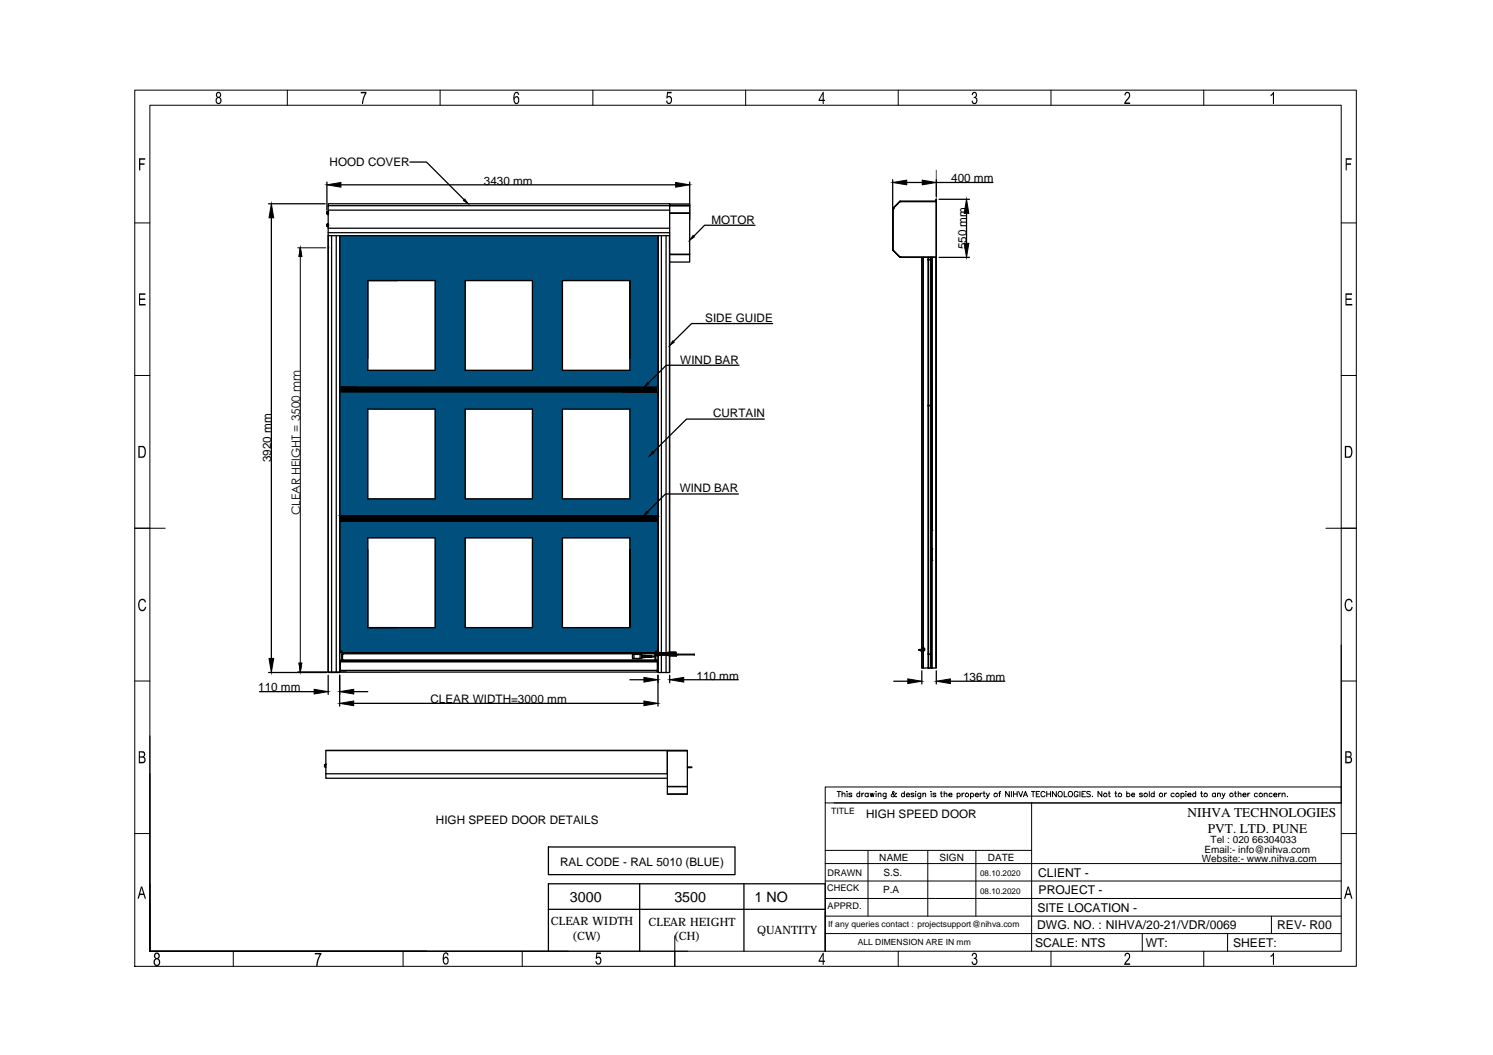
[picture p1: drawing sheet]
<svg xmlns="http://www.w3.org/2000/svg" width="297mm" height="210mm" viewBox="0 0 297 210" stroke-linecap="round" stroke-linejoin="round" font-family="sans-serif">
<!-- layer: 0 -->
<g fill="#004f7c" stroke="#004f7c" stroke-width=".2">
<path d="M130.7 77h.2z"/>
<path d="M67.6 78h.1z"/>
<path d="M67.6 46.9v8.9h63.3zM67.6 46.9h63.3v8.9z"/>
<path d="M125.3 55.8v17.9h5.6zM125.3 55.8h5.6v17.9z"/>
<path d="M105.9 55.8v17.9h6zM105.9 55.8h6v17.9z"/>
<path d="M86.6 55.8v17.9h6zM86.6 55.8h6v17.9z"/>
<path d="M67.6 55.8v17.9h5.6zM67.6 55.8h5.6v17.9z"/>
<path d="M67.6 73.7v3.3h63.3zM67.6 73.7h63.3v3.3z"/>
<path d="M130.7 77h.2zM130.7 77l.2 .1z"/>
<path d="M67.6 77h.2zM67.6 77h.2z"/>
<path d="M67.6 77l.2 .1zM67.6 77l.2 .1z"/>
<path d="M130.7 78h.2zM130.7 78h.2z"/>
<path d="M130.7 78h.2zM130.7 78h.2z"/>
<path d="M67.6 78h.2zM67.6 78h.2z"/>
<path d="M67.6 78v3.4h63.3zM67.6 78h63.3v3.4z"/>
<path d="M125.3 81.4v17.9h5.6zM125.3 81.4h5.6v17.9z"/>
<path d="M105.9 81.4v17.9h6zM105.9 81.4h6v17.9z"/>
<path d="M86.6 81.4v17.9h6zM86.6 81.4h6v17.9z"/>
<path d="M67.6 81.4v17.9h5.6zM67.6 81.4h5.6v17.9z"/>
<path d="M67.6 99.3v3.3h63.3zM67.6 99.3h63.3v3.3z"/>
<path d="M130.7 102.6l.2 .1zM130.7 102.6l.2 .1z"/>
<path d="M67.6 102.6l.2 .1zM67.6 102.6l.2 .1z"/>
<path d="M67.6 103.7v3.3h63.3zM67.6 103.7h63.3v3.3z"/>
<path d="M125.3 107v17.9h5.6zM125.3 107h5.6v17.9z"/>
<path d="M105.9 107v17.9h6zM105.9 107h6v17.9z"/>
<path d="M86.6 107v17.9h6zM86.6 107h6v17.9z"/>
<path d="M67.6 107v17.9h5.6zM67.6 107h5.6v17.9z"/>
<path d="M67.6 124.9v4.7h63.3zM67.6 124.9h63.3v4.7z"/>
<path d="M68 129.6v.1h62.4zM68 129.6h62.4v.1z"/>
<path d="M68 129.9h62.3zM68 129.9h62.3zM68 129.7v.2h62.3zM68 129.7h62.3v.2z"/>
</g>
<!-- layer: PDF_Geometry -->
<path d="M59.7 49.3l.3 1.7h-.5zM59.5 131.9h.5l-.3 1.8z" fill="#000" stroke="#000" stroke-width=".2"/>
<path d="M59.2 49.3h5.6M59.7 49.3l.3 1.7h-.5zM59.7 49.3v84.4M59.2 133.7h9.7M59.5 131.9h.5l-.3 1.8z" fill="none" stroke="#000" stroke-width=".2"/>
<path d="M65 49.3h.6M65.1 49.1l.4 .4M65.3 49.1v.5M65.5 49.1l-.4 .4" fill="none" stroke="#c0c0c0" stroke-width=".2"/>
<path d="M186.3 33.9v17.1" fill="none" stroke="#808000" stroke-width=".2"/>
<path d="M63.8 133.8h15.7" fill="none" stroke="#808080" stroke-width=".2"/>
<g fill="none" stroke="#000" stroke-width=".25">
<path d="M186.2 40v-.3l.1 .3M186.2 39.7l.1 93.2-.1-81.7M65 44.8l.1 .1zM65.1 42.4h.1M65.1 42.1l.1 .2-.1-.2-.1 .3 .1-.1v.1h.1v-.1M65.1 42.4v.2v-.2M65.1 42.1h.1M65.1 44.7h.1v.2h-.1zM65.1 44.9h.1M65.1 44.7h.1M65.1 44.6v.1zM65.1 44.6h.1"/>
<path d="M65.2 42.4h.1M65.2 42.1h.1M65.2 44.7h.1M65.2 44.9h.1M65.2 44.6v.1M65.2 42.4l-.1 .2M65.2 44.9l-.1 .1M65.2 42.1v.6zM65.2 44.5v.7zM65.3 42.1v.6M65.3 44.5v.7M65.3 40.9v-.4h67.9v.4"/>
<path d="M65.3 46.3v.6h67.9M66 46.9v86.9h-.7v-86.9v86.9M66.9 46.9v86.9h-.9M130.9 46.9v82.8M131 46.9v82.8l-.2 .2v.5M131.6 46.9v82.9M132.5 46.9v82.9M133.2 46.9v82.9M133.2 42.4h4zM133.2 40.9h4v9.7h-4zM133.2 50.6h4M133.2 50.7v1.4h4v-1.4"/>
<path d="M133.2 45.4h-67.9v.9h67.9M133.2 41.8h-67.9v3.6M133.2 52.1v77.6M137.2 40.9v-.3h-4v.3h4h-71.9v.9M177.6 49.7h.1M177.6 41.5v8.2zM177.6 49.7l1.5 1.5zM177.6 49.7v.1M177.7 49.7h.1M177.7 41.5h.1M179 40l-1.4 1.5 1.5-1.4M179.1 40.1l-1.5 1.4v8.2l1.5 1.5 7.2-.1"/>
<path d="M179.1 40.1h.1M179.1 51.1h.1M179.1 40l7.2 .1M183.4 51.2v77.7M183.7 51.2v77.6M184.7 51.6v.1M184.7 51.2v79M184.7 51.7h.1M184.7 51.6h.1M185.3 51.2v81.7M185.3 51.2l.1 54.2M185.4 51.2v24.2v-24.2"/>
<path d="M186.2 40l-7.1 .1h7.2v11.1l-7.2-.1M67.6 77.1h.2v.9l-.2-.1 .2 .1h-.2M67.6 77.1h.2h-.2M67.8 78h62.9zM67.8 77h62.9l-62.9 .1M130.7 77.1v.8l.2 .1h-.2h.2M130.7 77.1h.2zM130.7 78h.1M130.7 77v.1M130.7 77.1h.2M185.3 75.4v.1M184.7 80.8h.1"/>
<path d="M184.7 80.6v.2M184.7 80.6h.1M67.6 102.7h.2h-.2M67.6 102.7h.2M67.8 102.7v.9h-.2h.2l62.9 .1-62.9-.1M67.8 102.6h62.9l-62.9 .1M130.7 102.6v1M130.7 103.5h.2M130.7 102.7h.2M130.9 102.7h-.2h.2M130.9 103.6h-.2h.2M185.3 109.2v23.7h-.1v-81.7v81.7h-.5v-2.8"/>
<path d="M185.3 105.5l.1 3.7zM185.3 105.4v.1M185.3 111.5v21.4M185.3 111.3h.1M185.4 111.3v-1.9v1.9M185.4 111.3v21.6h.8M185.4 105.4l.1 3.9-.2 .1M185.4 111.5h.1M185.4 109.2h.1M185.4 105.5h.1M66.9 133.8h.7v-86.9v86.9M67.6 129.6h.4l.1 .6"/>
<path d="M67.6 132.1h.1M67.7 131.7v-.2h63.1v.2h-63.1v2h63.1v-.3M67.7 131.4h.4M68 130.2l.1 1.1zM68 130.2v1.1M68 131.3h.1M68 130.2h.1M68.1 131.3h-.4v.2M68.1 131.3h.1M68.1 130.2h.1M68.1 131.5v-.2h62.3v.2M68.1 130.1h62.2"/>
<path d="M125.8 130.2h1.8v.8h-1.7zM125.9 131h.1M125.9 130.2h.1M125.9 130.2v.1M125.9 130.9v.1M126.1 130.2h1.3v.8h-1.3zM127.6 131h.1M127.6 130.2h.1M127.6 130.9v.1M127.6 130.2v.1M127.6 130.4l.2 .1M127.8 130.8l-.2 .1"/>
<path d="M127.8 130.4h.1l-.1 .4h.1v-.3M127.8 130.5h.1M127.8 130.4v.4h.1M127.8 130.8h.1M127.9 130.8h.1M127.9 130.5h.1M128 130.7h.3v.1h-.3zM128 130.7v-.2h.3v.2M128 130.5v-.1h.3v.1M128.3 130.4v.4M128.4 130.7h1.1M128.4 130.5h.7l.1 .3-.2-.3"/>
<path d="M128.4 130.5l.1 .3-.1-.3M128.4 130.8h.1M128.6 130.4l.1 .4zM128.7 130.5l.1 .3zM128.9 130.5h.1v.3l-.1-.3M129.1 130.5h.4M129.2 130.5l.1 .3v-.3M129.6 130.5h.3v.2M129.6 130.7l-.1 .1-.1-.3 .1 .2M129.9 130.7h.1M130.3 130.4l.1 .2-.3 .1h-.5v-.2h-.1v.3M130.3 130.5h-.4"/>
<path d="M130.3 129.9h-62.2v1.4M130.4 131.3h.4v.2M130.4 131.5h-62.3h62.3M130.4 131.3h.1M130.4 130.5v.8M130.4 131.4h.4M130.4 129.8v.6h-.2l.2 .1v.8v-.8v.8M130.5 129.9l-.2-.1-.1 .6M130.6 129.8l-.1 .7-.1-.2M130.7 129.9l-.2-.2-.1 .7M130.8 129.8l-.1 .7-.1-.2M130.8 131.7v1.7h-63.1"/>
<path d="M130.8 132.1h.1M130.8 129.9l-.1-.1-.1 .6M130.9 130.3h.1M130.9 130.3l.1 3.5M130.9 129.6h-.5v.1M131 129.8l-.2 .7-.1-.2M131 130v.4M131 129.7v.7M131.1 129.8v.6l-.1 .1v3.3h.6M131.2 129.8l-.1 .6M131.3 129.8l-.1 .6M131.5 129.9l-.1 .5"/>
<path d="M131.5 129.8l-.1 .6M131.6 130.2v3.6h.9v-3.3M131.6 129.9v.5M131.7 129.9l-.1 .4M131.8 129.9l-.1 .5M131.8 129.9v.4M132 129.9l-.1 .5M132 129.8v.5M132.1 129.9v.5M132.2 129.8v.5M132.3 129.9l-.1 .5M132.4 129.8l-.1 .5"/>
<path d="M132.5 129.9l-.1 .5M132.5 129.9v.4M132.6 129.9v.5M132.7 129.8l-.1 .6M132.8 129.8l-.1 .6M132.9 129.8l-.1 .6M132.9 130.4h.1M133 129.8l-.1 .6M133.1 129.7l-.2 .7M133.1 130.4h.1M133.2 129.8l-.1 .7M133.2 130.5v3.3"/>
<path d="M133.2 130.5v3.3h-.7M133.3 130.4h.1M133.3 129.8v.6l-.1 .1M133.4 129.9l-.2-.1-.1 .6M133.4 130.4h.1M133.5 129.8l-.1 .7-.1-.2M133.5 129.9l-.1-.1-.1 .6M133.6 130.4h.1M133.7 129.8l-.1 .7-.2-.2M133.7 129.9l-.2-.1-.1 .6M133.8 130.4h.1M133.8 129.8l-.1 .7-.1-.2"/>
<path d="M133.9 129.9l-.2-.1-.1 .6M134 130.4h.1M134 129.8l-.1 .7-.2-.2M134 129.9l-.1-.2-.1 .7M134.1 130.4h.1M134.2 129.8l-.1 .7-.2-.2M134.2 129.9l-.2-.2v.7M134.3 130.4h.1M134.3 129.9l-.1-.2-.1 .7M134.3 129.8v.7l-.2-.2M134.5 129.8l-.1 .7-.1-.2M134.5 130.2v-.5h-.1l-.1 .7"/>
<path d="M135 130.2v.1M138.1 130.2h-3.1a.27 .27 0 0 0-.4-.1 .27 .27 0 0 0-.1 .4v-.2h.1M138.1 130.3h-3.5v.2l-.1-.1M138.1 130.2v.1zM182.9 129.3h.1M182.9 129.3h.1l-.1 .1zM182.9 129.4l.6 .2v-.2M183 129.3h.1M183 129.3h-.1h.5M183.3 129.3a.36 .36 0 0 1 .3-.5 .36 .36 0 0 1 .4 .4 .36 .36 0 0 1-.5 .3l-.2-.1v.1M183.4 132.9v-3.4v3.4h.3M183.4 129.1v.3"/>
<path d="M183.7 129.6v3.3h1v-2.7v2.7M183.7 129v.5M183.7 129v.4M183.7 129.6v3.3M184.7 130.1h.1M184.7 132.9h.1M184.7 130.2h.1M185.4 132.9h.1M64.6 152.3v.2M64.6 152.4v.2zM64.6 152.2h.1M64.7 152h.1"/>
<path d="M64.7 152.2v.2h-.1v-.2v.2M64.7 152.4v.2h-.1M64.8 152v.7M64.8 149.3v4.7h68v-4.6l4-.1M64.8 154v.8h68M132.8 149.3h-68h72h-4v7.2h4h-4v1.5h4v-8.6M132.8 158h4M136.8 152.6h.8v.1h-.8"/>
<circle cx="183.6" cy="129.2" r=".24"/>
</g>
<!-- layer: 0 -->
<g fill="none" stroke="#000" stroke-width=".25">
<path d="M65 36.2v5.6M67.8 36.8h66.6M81.5 32.2h3.4l7.4 7.5M137.2 36.2v7.5M177.6 35.8v13.2M180.4 36.3h3.1M186.3 35.8v3.3M186.3 36.3h11.2M186.8 39.7h6.1M53.4 40.5h11.3M54 43.3v87.7M73.2 55.8h13.4v17.9h-13.4z"/>
<path d="M92.6 55.8h13.3v17.9h-13.3zM111.9 55.8h13.4v17.9h-13.4zM150.2 44.8h-10l-2.2 2.2M186.8 51.2h6.1M192.3 42.4v6M67.6 77.1v.9M130.9 77.1v.9M147 72.7h-14.4l-3.6 3.5M153.7 64.4h-16.1l-3.6 3.5M73.2 81.4h13.4v17.9h-13.4zM92.6 81.4h13.3v17.9h-13.3zM111.9 81.4h13.4v17.9h-13.4z"/>
<path d="M146.9 98.3h-14.5l-3.6 3.5M152.1 83.4h-15.5l-6.6 6.5M67.6 103.7h63.3v26.2h-63.3zM67.6 102.7v.9M73.2 107h13.4v17.9h-13.4zM92.6 107h13.3v17.9h-13.3zM125.3 109.3v15.6v-17.9h-13.4v17.9h13.4M130.9 102.7v.9M51.6 137.6h10.9M53.4 133.8h11.6M65.3 134.4v3.8M67.6 134.4v6.1"/>
<path d="M70.4 137.6h2.8M70.4 139.9h57.7M125.3 135.2h2.8M130.9 134.4v6.1M133.2 134.4v1.4M136 135.2h10.9M177.8 135.5h2.8M183.4 133.5v2.6M186.3 133.5v2.6M189.1 135.5h10.8M29.8 175.8v13.5h55.1M109.1 168.5h37.1v5.5h-37.1z"/>
<path d="M127.3 175.8v13.5M148 175.8v13.5M109.1 189.3v-13.5h55.1v13.5M109.1 180.9h55.1"/>
</g>
<g fill="none" stroke="#000" stroke-width=".2">
<path d="M26.8 17.9h243v174.4h-243zM57.2 17.9v3M87.6 17.9v3M118 17.9v3M148.4 17.9v3M178.7 17.9v3M209.1 17.9v3M239.5 17.9v3M29.8 20.9h237v168.4h-237zM26.8 44.4h3M266.8 44.4h3M26.8 74.7h3"/>
<path d="M266.8 74.7h3M26.8 105.1h6.1M263.8 105.1h6M26.8 135.5h3M266.8 128.3v28.3M266.8 135.5h3M29.8 146.4v42.9h107M29.8 153.9v35.4M164.2 156.6h102.6v3.2h-102.6zM164.2 159.8v29.5M165.9 159.8h100.9M166.6 157.5h.7"/>
<path d="M166.9 157.5v1M167.5 158l.3-.2h.2l.1 .7M167.5 157.5v1M168.5 157.5h.1zM168.5 157.8v.7M169.5 158l-.2-.2h-.4v.3l.5 .1 .1 .2-.2 .1-.4-.1M171 158a.34 .34 0 0 0-.4-.1 .34 .34 0 0 0 0 .5 .34 .34 0 0 0 .4 0M171 157.5v1M171.5 157.8v.7M171.9 157.8h-.3l-.1 .3M172.7 158a.35 .35 0 0 0-.5-.1 .35 .35 0 0 0 0 .5 .35 .35 0 0 0 .5 0M172.7 157.8v.7"/>
<path d="M173.1 157.8l.2 .7 .2-.7 .2 .7 .2-.7M174.3 157.5h.1M174.3 157.8v.7M174.7 158l.2-.2h.3l.1 .7M174.7 157.8v.7M176.3 157.8l-.1 1-.4 .1M176.3 158a.35 .35 0 0 0-.5-.1 .35 .35 0 0 0 0 .5 .35 .35 0 0 0 .5 0M178.4 157.9l-.2-.1a.63 .63 0 0 1-.9 .6l.1-.3 .5-.4-.2-.2-.1 .1v.2l.5 .7 .3-.1M179.9 158a.34 .34 0 0 0-.5-.1 .34 .34 0 0 0 0 .5 .34 .34 0 0 0 .5 0M179.9 157.5v1M180.3 158.1h.6v-.1a.35 .35 0 0 0-.5-.1 .35 .35 0 0 0 0 .6 .35 .35 0 0 0 .5-.1M181.8 158l-.2-.2h-.3v.3l.5 .1v.2l-.2 .1-.4-.1"/>
<path d="M182.1 157.5h.2zM182.2 157.8v.7M183.2 157.8l-.1 1-.4 .1M183.2 158a.35 .35 0 0 0-.5-.1 .35 .35 0 0 0 0 .5 .35 .35 0 0 0 .5 0M183.6 158l.1-.2h.4l.1 .7M183.6 157.8v.7M185.2 157.5h.1zM185.3 157.8v.7M186.2 158l-.2-.2h-.4v.3l.6 .1v.2l-.2 .1-.4-.1M187.1 157.8h.4M187.3 157.5v.9l.2 .1M187.8 158l.2-.2h.4v.7"/>
<path d="M187.8 157.5v1M188.8 158.1h.6v-.1a.35 .35 0 0 0-.5-.1 .35 .35 0 0 0 0 .6 .35 .35 0 0 0 .5-.1M190.4 158a.35 .35 0 0 1 .6-.1 .35 .35 0 0 1 0 .5 .35 .35 0 0 1-.6 0M190.4 157.8v1.1M191.4 157.8v.7M191.8 157.8h-.2l-.2 .3M193.1 158a.35 .35 0 0 1 .5-.1 .35 .35 0 0 1 0 .5 .35 .35 0 0 1-.5 0M193.1 157.8v1.1M194 158.1h.7v-.1a.35 .35 0 0 0-.6-.1 .35 .35 0 0 0 0 .6 .35 .35 0 0 0 .6-.1M195 157.8v.7M195.4 157.8h-.2l-.2 .3M195.6 157.8h.4"/>
<path d="M195.8 157.5v.9l.2 .1M196.2 157.8l.3 .7 .4-.7M196.5 158.5l-.3 .4M198.7 157.8h.4M199.1 157.5l-.2 .1v.9M200.8 157.5v1l-.7-1v1M201.2 157.5v1M201.6 157.5v1M201.6 158h.8M202.4 157.5v1M202.7 157.5l.4 1 .4-1M203.6 158.5l.4-1 .4 1"/>
<path d="M203.8 158.2h.5M205.2 157.5h.7M205.2 159.8v29.5M205.5 157.5v1M206.2 158h.4M206.9 157.5h-.7v1h.7M207.9 157.7a.42 .42 0 0 0-.4-.2 .42 .42 0 0 0-.4 .3v.3a.42 .42 0 0 0 .4 .4 .42 .42 0 0 0 .4-.2M208.3 158h.7M208.3 157.5v1M209 157.5v1M210.2 157.5v1l-.8-1v1M210.7 157.5h.1a.52 .52 0 0 1 .6 .5 .52 .52 0 0 1-.7 .5l-.2-.4z"/>
<path d="M211.7 157.5v1h.6M212.7 157.5h.2a.52 .52 0 0 1 .5 .5 .52 .52 0 0 1-.7 .5l-.2-.4zM214.5 157.7a.39 .39 0 0 0-.5-.2 .39 .39 0 0 0-.3 .3v.3a.38 .38 0 0 0 .4 .4 .38 .38 0 0 0 .4-.4h-.3M214.9 157.5v1M215.3 158h.4M216 157.5h-.7v1h.7M216.9 157.6l-.2-.1-.5 .1 .1 .2 .6 .4v.2l-.2 .1-.5-.1M217.4 158.4h.1M219.2 157.5v1l-.7-1v1M220.5 157.8h.4M220.7 157.5v.9l.2 .1M221.8 157.8h.4"/>
<path d="M222 157.5v.9l.2 .1M224.2 158a.35 .35 0 0 1 .5-.1 .35 .35 0 0 1 0 .5 .35 .35 0 0 1-.5 0M224.2 157.5v1M225.1 158.1h.6v-.3a.37 .37 0 0 0-.5 .1 .37 .37 0 0 0 0 .5 .37 .37 0 0 0 .5 0M227.3 158l-.2-.2h-.3v.3l.4 .1 .1 .2-.2 .1-.4-.1M228.7 157.5v1M229.6 158a.35 .35 0 0 0-.5-.1 .35 .35 0 0 0 0 .5 .35 .35 0 0 0 .5 0M229.6 157.5v1M231.7 157.8v.7M232.1 157.8h-.2l-.2 .3M233.6 158a.35 .35 0 0 0-.5-.1 .35 .35 0 0 0 0 .5 .35 .35 0 0 0 .5 0M235 158a.35 .35 0 0 1 .5-.1 .35 .35 0 0 1 0 .5 .35 .35 0 0 1-.5 0"/>
<path d="M235 157.8v1.1M235.9 157.5h.1M235.9 157.8v.7M236.3 158.1h.7v-.1a.35 .35 0 0 0-.6-.1 .35 .35 0 0 0 0 .6 .35 .35 0 0 0 .6-.1M237.9 158a.35 .35 0 0 0-.5-.1 .35 .35 0 0 0 0 .5 .35 .35 0 0 0 .5 0M237.9 157.5v1M238.9 157.8h.3M239 157.5v.9l.3 .1M241.8 158a.35 .35 0 0 0-.5-.1 .35 .35 0 0 0 0 .5 .35 .35 0 0 0 .5 0M241.8 157.8v.7M242.2 158l.2-.2h.4v.7M242.2 157.8v.7"/>
<path d="M243.1 157.8l.3 .7 .3-.7M243.4 158.5l-.4 .4M245.6 157.8h.4M245.8 157.5v.9l.2 .1M246.4 158l.1-.2h.4v.7M246.4 157.5v1M247.3 158.1h.6a.35 .35 0 0 0-.5-.3 .35 .35 0 0 0-.1 .6l.2 .1 .4-.1M248.3 157.8v.7M248.7 157.8h-.3l-.1 .3M250.2 158a.34 .34 0 0 0-.5-.1 .34 .34 0 0 0 0 .5 .34 .34 0 0 0 .5 0M251.5 158l.3-.2h.3v.7M251.5 157.8v.7"/>
<path d="M253.1 158a.34 .34 0 0 0-.5-.1 .34 .34 0 0 0 0 .5 .34 .34 0 0 0 .5 0M253.4 158.1h.7a.35 .35 0 0 0-.5-.3 .35 .35 0 0 0-.1 .6l.2 .1 .4-.1M254.4 157.8v.7M254.8 157.8h-.2l-.2 .3M255.1 158l.2-.2h.3l.1 .7M255.1 157.8v.7M256.1 158.4h.1M26.8 165.8h3M29.8 179.6v9.7h83.3M164.2 178.8h102.6M164.2 175.3h102.6M164.2 171.8h102.6"/>
<path d="M164.2 169.2h41M172.7 169.2v13.1M184.6 169.2v13.1M194.2 169.2v13.1M266.8 165.8h3M46.4 189.3v3M80.2 189.3v3M103.9 189.3v3M134.3 186.2v6.1M164.2 182.3h102.6M164.2 185.7h102.6M178.7 189.3v3"/>
<path d="M209.1 189.3v3M227.3 185.7v3.6M239.5 189.3v3M244.2 185.7v3.6M253 182.3v3.4"/>
<circle cx="192.4" cy="158.2" r=".37"/>
<circle cx="198.1" cy="158.2" r=".37"/>
<circle cx="219.9" cy="158.2" r=".36"/>
<circle cx="222.8" cy="158.2" r=".37"/>
<circle cx="227.9" cy="158.2" r=".37"/>
<circle cx="231" cy="158.2" r=".37"/>
<circle cx="234.3" cy="158.2" r=".36"/>
<circle cx="239.9" cy="158.2" r=".37"/>
<circle cx="245" cy="158.2" r=".37"/>
<circle cx="250.8" cy="158.2" r=".37"/>
</g>
<g fill="#000">
<path d="M71.8 18.3h1.1v.3l-.5 1-.2 1.1h-.2l.1-.9 .6-1.2h-.9zM27.7 31.5h1.2v.3h-1v.7h.9v.3h-.9v1.1h-.2zM132.7 18.3h.9v.3h-.7l-.1 .6 .5-.1 .4 .5v.5l-.3 .5-.4 .1-.3-.1-.2-.5h.3a.35 .35 0 0 0 .3 .4 .35 .35 0 0 0 .3-.5l.1-.2-.2-.4-.3-.1-.2 .3-.2-.1zM193.4 18.5l.3-.2h.4l.3 .4v.4a.3 .3 0 0 0-.2 .3 .3 .3 0 0 0 .2 .2l.1 .7-.3 .3-.2 .1-.4-.1-.3-.5 .2-.1 .1 .3a.42 .42 0 0 0 .6 0 .42 .42 0 0 0 0-.7l-.5-.1v-.2l.3-.1 .2-.3a.33 .33 0 0 0-.4-.4 .33 .33 0 0 0-.3 .5l-.2-.1zM224 18.4l.6-.1 .2 .4v.5l-.1 .3-.7 .9h.8v.3h-1.1l.1-.6 .8-.8v-.4a.35 .35 0 0 0-.4-.4 .35 .35 0 0 0-.2 .5h-.3zM253.3 18.3h.2v2.4h-.2v-1.9l-.5 .4v-.3zM267.7 31.5h1.2v.3h-1v.7h.9v.3h-.9v1.1h-.2zM27.7 58.4h1.2v.3h-1v.7h1v.3h-1v.8h1.1v.3h-1.3zM267.7 58.4h1.3v.3h-1.1v.7h1v.3h-1v.8h1.1v.3h-1.3zM27.7 119.5l.3-.3 .5-.1 .3 .1 .2 .4 .1 .2-.3 .1-.2-.4-.4-.1-.4 .4-.1 .9 .3 .6h.5l.3-.6 .3 .1-.3 .6-.3 .2-.6-.1-.3-.5-.1-1zM267.7 119.5l.4-.3 .4-.1 .5 .5 .1 .2-.3 .1-.2-.4-.4-.1-.3 .3-.1 .4v.7l.4 .5h.4l.3-.6 .2 .1-.1 .4-.3 .4h-.6l-.5-.5-.1-1zM62.6 189.6h1.3l-.6 1.6-.1 1h-.3l.1-.6 .6-1.7h-1z"/>
<path d="M118.7 189.5h.9v.3h-.8v.6l.5-.1 .3 .5v.5l-.3 .6h-.5l-.3-.2v-.5h.2l.1 .4a.5 .5 0 0 0 .6-.2 .5 .5 0 0 0 0-.6 .34 .34 0 0 0-.4-.2 .34 .34 0 0 0-.3 .2l-.2-.1zM193.4 189.8l.3-.2h.3l.3 .2 .1 .6-.2 .3 .2 .1 .1 .4-.2 .6-.3 .2h-.4l-.2-.3-.1-.4h.2l.1 .2a.42 .42 0 0 0 .6 .1 .42 .42 0 0 0-.1-.7l-.4-.1v-.2a.36 .36 0 0 0 .5-.2 .36 .36 0 0 0-.2-.5 .36 .36 0 0 0-.4 .1l-.1 .2h-.2zM223.9 189.7l.6-.1 .3 .3v.6l-.8 1.2h.8v.3h-1.1l.1-.5 .8-1.2a.36 .36 0 0 0-.3-.5 .36 .36 0 0 0-.3 .5l-.3-.1zM253.3 189.6h.2v2.4h-.2v-1.9l-.5 .3v-.3z"/>
<path d="M43.1 18.4l.2-.1 .5 .1 .2 .3v.4a.29 .29 0 0 0-.2 .3 .29 .29 0 0 0 .2 .3v.6l-.2 .3-.4 .1-.4-.2-.1-.8 .3-.3-.3-.4zM43.3 18.6l-.1 .1a.34 .34 0 0 0 .1 .5 .34 .34 0 0 0 .5-.1 .34 .34 0 0 0-.1-.5l-.2-.1zM43.2 19.6l-.1 .5 .2 .3a.46 .46 0 0 0 .6-.3 .46 .46 0 0 0-.3-.6z"/>
<path d="M102.4 18.4l.2-.1 .5 .1 .2 .5h-.2a.33 .33 0 0 0-.4-.4 .33 .33 0 0 0-.3 .5l-.1 .5 .3-.3 .3-.1 .4 .5v.7l-.4 .4-.4-.1-.3-.5-.1-.9zM102.5 19.5l-.1 .3v.4a.39 .39 0 0 0 .6 .2 .39 .39 0 0 0 .1-.6l-.3-.4z"/>
<path d="M163.7 18.3h.2v1.5h.2v.3h-.2v.6h-.2v-.6h-.8v-.3zM163.7 18.7l-.6 1.1h.6z"/>
<path d="M27.5 88.7h1l.4 .5 .1 1.3-.3 .5-.2 .1h-1zM27.8 89v1.8h.5a1.07 1.07 0 0 0 .5-1.3l-.3-.5z"/>
<path d="M267.6 88.7h.9l.5 .4v1.3l-.2 .5-.3 .2h-.9zM267.8 89v1.8h.7l.3-.4-.1-1.1-.2-.3z"/>
<path d="M27.6 149.5h1l.3 .4-.1 .5a.26 .26 0 0 0-.1 .2 .26 .26 0 0 0 .2 .3l.1 .5-.2 .4-1.2 .1zM27.8 149.7v.8l.6-.1a.37 .37 0 0 0 .2-.4 .37 .37 0 0 0-.4-.3zM27.8 150.7v.9h.5a.43 .43 0 0 0 .4-.5 .43 .43 0 0 0-.4-.4z"/>
<path d="M267.6 149.5h1l.3 .3v.5l-.2 .3 .3 .2v.6l-.3 .4-1.1 .1zM267.9 149.7v.8h.4a.39 .39 0 0 0 .4-.4 .39 .39 0 0 0-.5-.4zM267.9 150.7v.9h.6l.2-.4a.39 .39 0 0 0-.4-.5z"/>
<path d="M28 176.4h.3l.8 2.4h-.3l-.2-.7h-.8l-.2 .7h-.2zM28.2 176.6l-.3 1.2h.6z"/>
<path d="M268.1 176.4h.3l.7 2.4h-.3l-.2-.7h-.7l-.3 .7h-.2zM268.2 176.6l-.3 1.2h.6z"/>
<path d="M30.8 189.7l.3-.2a.68 .68 0 0 1 .7 .5 .68 .68 0 0 1-.3 .7l.3 .4v.7l-.4 .4h-.4l-.3-.3-.2-.4 .1-.4 .3-.4-.3-.4zM31 189.9l-.1 .2a.38 .38 0 0 0 .2 .5 .38 .38 0 0 0 .5-.2 .38 .38 0 0 0-.2-.5l-.1-.1zM31 191l-.2 .5 .3 .5h.2l.3-.3-.1-.6a.34 .34 0 0 0-.5-.1z"/>
<path d="M88.3 189.6l.3-.1h.4l.3 .6-.3-.1a.36 .36 0 0 0-.5-.3 .36 .36 0 0 0-.2 .5v.5l.2-.3a.64 .64 0 0 1 .7 .2 .64 .64 0 0 1 .1 .8l-.4 .5h-.4l-.3-.2-.1-1.3zM88.5 190.6l-.2 .4 .1 .3a.36 .36 0 0 0 .4 .4 .36 .36 0 0 0 .2-.6 .4 .4 0 0 0-.5-.5z"/>
<path d="M163.7 189.6h.2v1.5h.2v.3h-.2v.6h-.2v-.6h-.8v-.3zM163.7 190l-.6 1.1h.6z"/>
</g>
<g fill="#000" stroke="#000" stroke-width=".2">
<path d="M65 36.8l2.8-.5v.9zM92.5 39.6l.6 .9-.9-.6zM134.4 36.3l2.8 .5-2.8 .4zM177.6 36.3l2.8-.5v1zM183.5 35.8l2.8 .5-2.8 .5zM54 40.5l.5 2.8h-1zM137.9 46.8l.2 .3-.9 .7zM192.3 39.7l.5 2.7h-1zM191.8 48.4h1l-.5 2.8zM128.8 76.1l.3 .3-.9 .6zM133.9 67.8l.2 .3-.9 .6zM129.9 89.8l.2 .3-.9 .6z"/>
<path d="M128.7 101.7l.3 .3-1 .6zM53.5 131h1l-.5 2.8zM62.5 137.1l2.8 .5-2.8 .5zM67.6 137.6l2.8-.5v1zM67.6 139.9l2.8-.4v.9zM128.1 134.8l2.8 .4-2.8 .5zM128.1 139.5l2.8 .4-2.8 .5zM133.2 135.2l2.8-.4v.9zM180.6 135.1l2.8 .4-2.8 .5zM186.3 135.5l2.8-.4v.9z"/>
<path d="M67.8 77v1h62.9zM67.8 77h62.9v1z"/>
<path d="M67.8 102.6v1h62.9zM67.8 102.6h62.9v1z"/>
</g>
<path d="M67.8 77h62.9v1h-62.9z" fill="none" stroke="#004f7c" stroke-width=".25"/>
<g font-size="2.8">
<text x="113.4" y="179.5">3000</text>
<text x="134.2" y="179.5">3500</text>
<text x="150.1" y="179.5">1 NO</text>
</g>
<g font-size="2.7">
<text x="236.3" y="162.6">NIHVA TECHNOLOGIES</text>
<text x="240.3" y="165.6">PVT. LTD. PUNE</text>
</g>
<g font-size="2.4">
<text x="206.6" y="174.4">CLIENT -</text>
<text x="206.6" y="177.9">PROJECT -</text>
<text x="206.3" y="184.9">DWG. NO. : NIHVA/20-21/VDR/0069</text>
<text x="206.4" y="181.4">SITE LOCATION -</text>
<text x="254.1" y="184.8">REV- R00</text>
<text x="205.9" y="188.3">SCALE: NTS</text>
<text x="227.9" y="188.3">WT:</text>
<text x="245.3" y="188.3">SHEET:</text>
</g>
<g font-size="2.3">
<text x="65.6" y="33.1">HOOD COVER</text>
<text x="96.3" y="36.7">3430 mm</text>
<text x="189.2" y="36.3">400 mm</text>
<text x="141.5" y="44.5">MOTOR</text>
<text x="192.3" y="49.6" transform="rotate(-90 192.3 49.6)">550 mm</text>
<text x="140.3" y="64.1">SIDE GUIDE</text>
<text x="135.4" y="72.3">WIND BAR</text>
<text x="141.9" y="83">CURTAIN</text>
<text x="53.9" y="92" transform="rotate(-90 53.9 92)">3920 mm</text>
<text x="135.2" y="97.9">WIND BAR</text>
<text x="59.7" y="102.5" transform="rotate(-90 59.7 102.5)">CLEAR HEIGHT = 3500 mm</text>
<text x="51.4" y="137.6">110 mm</text>
<text x="138.6" y="135.2">110 mm</text>
<text x="191.6" y="135.5">136 mm</text>
<text x="85.7" y="139.9">CLEAR WIDTH=3000 mm</text>
<text x="86.7" y="164">HIGH SPEED DOOR DETAILS</text>
<text x="172.3" y="162.7">HIGH SPEED DOOR</text>
<text x="111.4" y="172.2">RAL CODE - RAL 5010 (BLUE)</text>
<text x="109.6" y="184.1">CLEAR WIDTH</text>
<text x="129" y="184.2">CLEAR HEIGHT</text>
<text x="150.6" y="185.7">QUANTITY</text>
<text x="113.8" y="187">(CW)</text>
<text x="134" y="187">(CH)</text>
</g>
<g font-size="2">
<text x="240.8" y="167.7">Tel : 020 66304033</text>
<text x="174.9" y="171.3">NAME</text>
<text x="186.9" y="171.3">SIGN</text>
<text x="196.5" y="171.3">DATE</text>
<text x="239.1" y="171.6">Website:- www.nihva.com</text>
<text x="239.6" y="169.7">Email:- info@nihva.com</text>
<text x="175.7" y="177.7">P.A</text>
<text x="175.8" y="174.3">S.S.</text>
</g>
<g font-size="1.8">
<text x="164.6" y="177.4">CHECK</text>
<text x="164.6" y="174.3">DRAWN</text>
<text x="164.6" y="180.8">APPRD.</text>
</g>
<g font-size="1.7">
<text x="165.4" y="162">TITLE</text>
<text x="164.8" y="184.3">If any queries contact : projectsupport@nihva.com</text>
<text x="170.7" y="188.1">ALL DIMENSION ARE IN mm</text>
</g>
<g font-size="1.6">
<text x="195" y="174.4">08.10.2020</text>
<text x="195" y="177.8">08.10.2020</text>
</g>
</svg>
